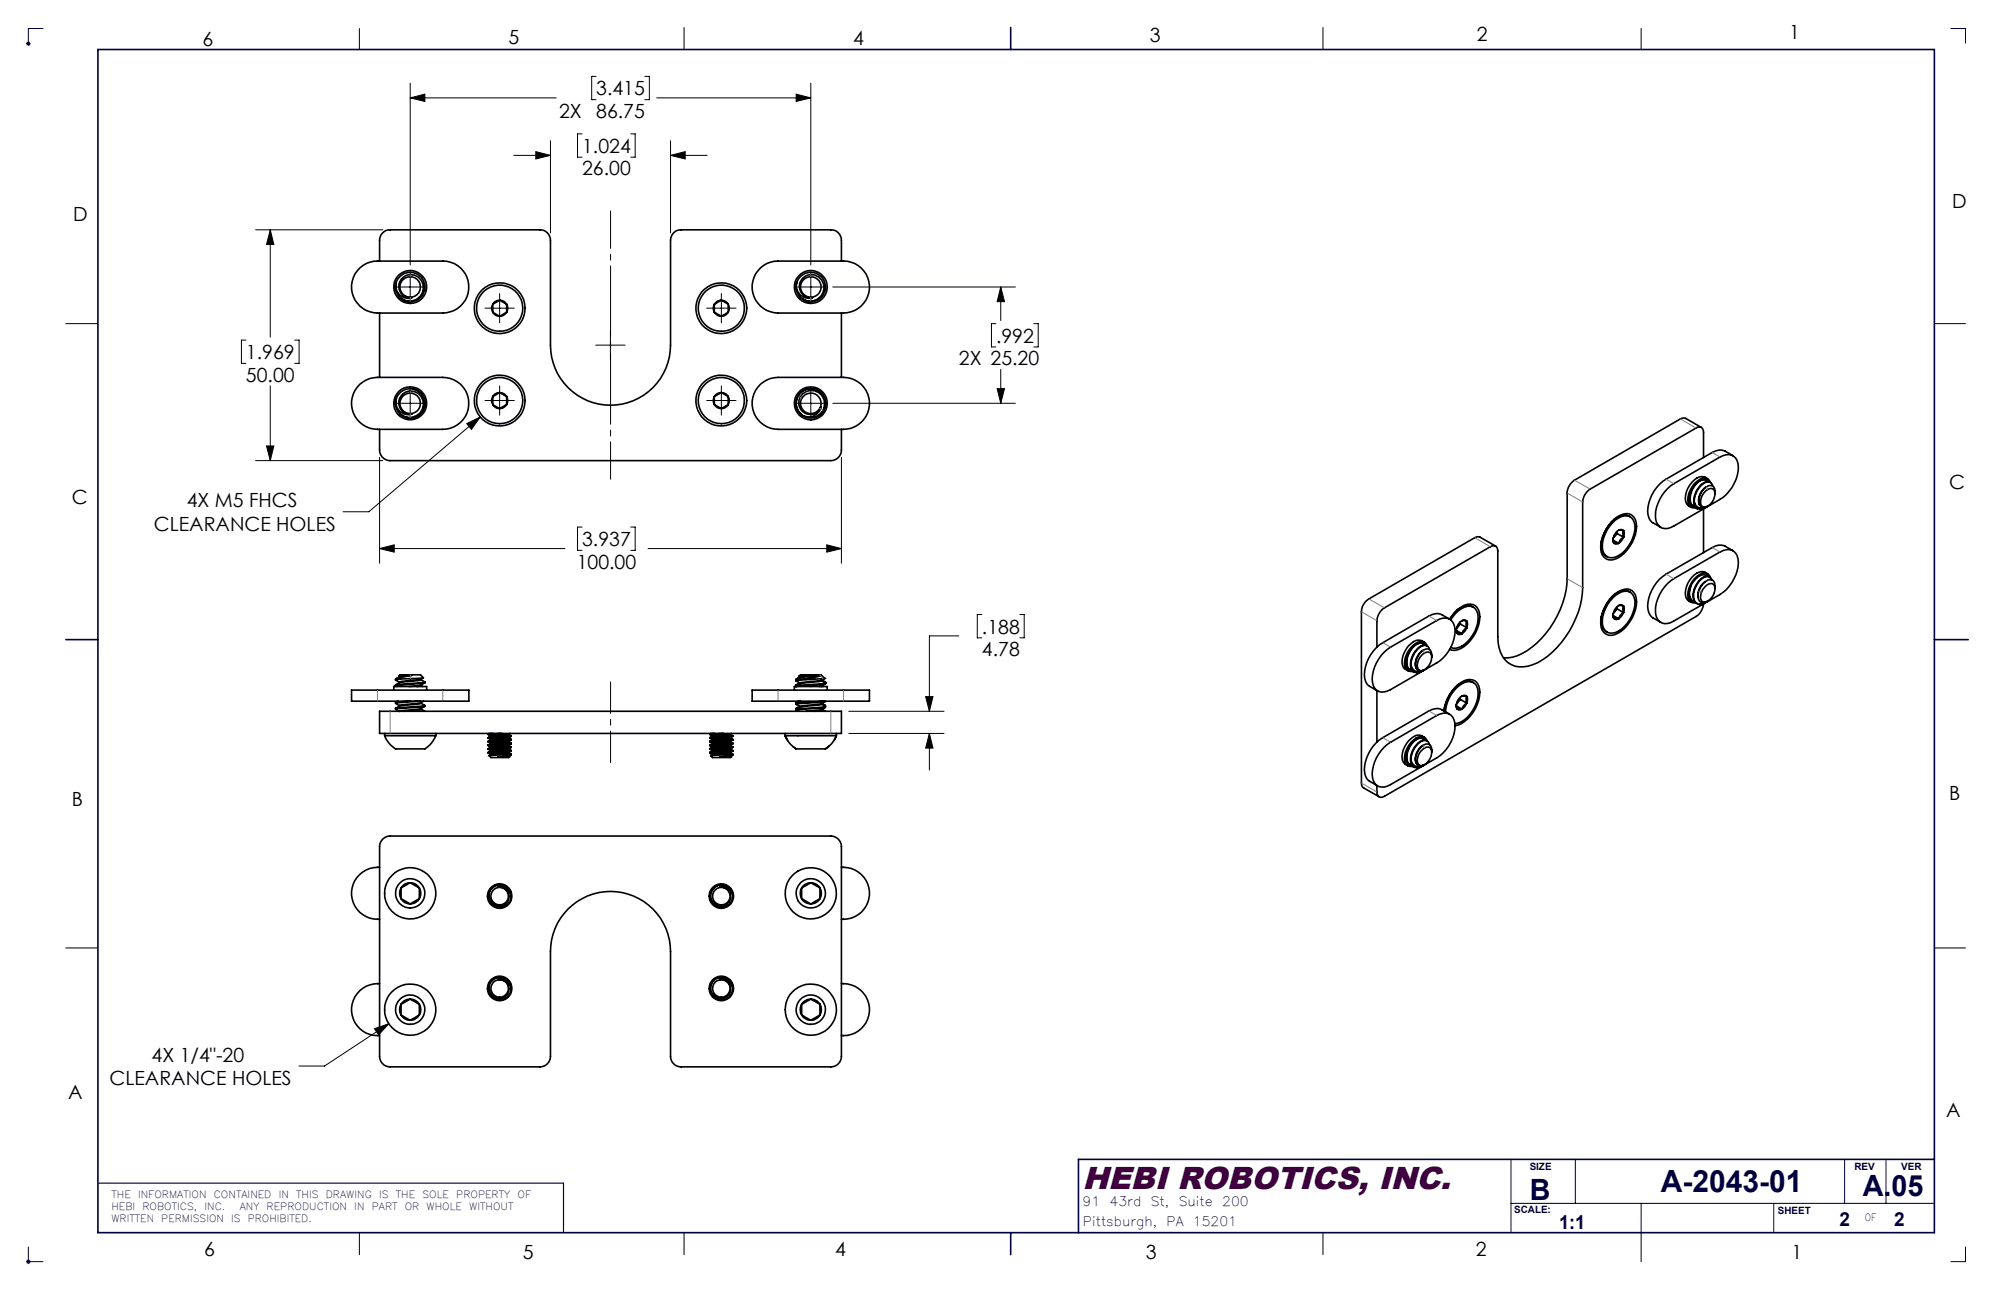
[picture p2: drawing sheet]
<svg xmlns="http://www.w3.org/2000/svg" width="432mm" height="279mm" viewBox="0 0 432 279" stroke-linecap="round" stroke-linejoin="round" font-family="sans-serif">
<g fill="none" stroke="#000040" stroke-width=".22">
<path d="M5.6 9.5h1M5.8 9.1l.7 .7M6.5 9.1l-.7 .7M9.3 6.2h-3.2v3.7M422.5 6.2h3.1v3.1M327.2 251.1v15.9M341.1 251.1v9.5M399.5 251.1v9.5M408.4 251.1v9.5M5.6 273.3h3.7M5.8 272.9l.7 .7M6.1 270.1v3.7"/>
<path d="M6.5 272.9l-.7 .7M327.2 260.6h91.7M355.4 260.6v6.4M384.1 260.6v6.4M425.6 270.1v3.2h-3.1"/>
</g>
<g fill="none" stroke="#000" stroke-width=".22">
<path d="M77.8 6.2v4.5M88.8 18v39.4M129.1 16.5h-1v5.1h1M139.6 16.5h1v5.1h-1M148.1 6v4.7M175.6 18v39.4M286.5 6v4.7M355.4 6.2v4.5M88.8 21.2h31.6M88.8 21.2l3.2-.8v1.6zM111.3 33.7h7.9M116 32.8l3.2 .9-3.2 .7z"/>
<path d="M119.2 30.5v19.9M126 29h-.9v5h.9M136.6 29h.9v5h-.9M142.2 21.2h33.4M145.2 30.5v19.9M145.2 33.7h7.9M145.2 33.7l3.2-.9v1.6zM172.4 20.4l3.2 .8-3.2 .8zM55.4 49.8h27.5M58.5 49.8v23.2M58.5 49.8l.8 3.2h-1.6zM88.8 59v6.3"/>
<path d="M175.6 59v6.3M14.3 70.1h6.9M53.2 73.7h-.9v5h.9M63.8 73.7h1v5h-1M85.7 62.2h6.3M105 66.7h6.4M108.2 63.6v6.3M129 74.8h6.4M132.2 71.6v6.3M153 66.7h6.4M156.2 63.6v6.3M172.4 62.2h6.4"/>
<path d="M180.3 62.2h39.6M215.7 70.1h-1v5h1M216.7 62.2l.8 3.1h-1.6zM216.7 62.2v7.2M223.9 70.1h.9v5h-.9M418.9 70.1h6.7M55.4 99.8h27.5M57.7 96.6h1.6l-.8 3.2zM58.5 83.6v16.2M82.2 99.1v22.9M85.7 87.3h6.3M88.8 84.2v6.3"/>
<path d="M101.1 91.8l2.9-1.5-1.9 2.7zM104 90.3l-24.1 20.5h-5.6M105 86.7h6.4M108.2 83.6v6.3M153 86.7h6.4M156.2 83.6v6.3M172.4 87.3h6.4M175.6 84.2v6.3M180.3 87.3h39.6M182.2 99.1v22.9M215.9 84.2h1.6l-.8 3.1zM216.7 80v7.3"/>
<path d="M82.2 118.8h40.1M82.2 118.8l3.2-.8v1.6zM126 114.2h-.9v5h.9M136.6 114.2h.9v5h-.9M140.3 118.8h41.9M179 118l3.2 .8-3.2 .8zM207.6 137.7h-6.3v16.4M212.6 133.1h-1v5h1M220.8 133.1h1v5h-1M183.8 154.1h20.6M183.8 158.9h20.6M200.4 150.9h1.6l-.7 3.2z"/>
<path d="M201.3 158.9v7.9M201.3 158.9l.7 3.1h-1.6zM14.3 205.3h6.9M418.9 205.3h6.7M81.1 222.8l3.1-1.1-2.2 2.5zM84.2 221.7l-13.9 9.2h-5.6M77.8 267v4.7M148.1 267v4.7M286.5 267v4.7M355.4 267v6.3"/>
</g>
<path d="M132.2 103.8v-58.1" fill="none" stroke="#000" stroke-width=".22" stroke-dasharray="15.2 1.3 1.3 1.3" stroke-dashoffset="7.1"/>
<path d="M132.2 147.7v17.5" fill="none" stroke="#000" stroke-width=".22" stroke-dasharray="15.2 1.3 1.3 1.3" stroke-dashoffset="8.4"/>
<path d="M21.4 256.3h100.6v10.6" fill="none" stroke="#000040" stroke-width=".25"/>
<path d="M21.2 10.7h397.7v256.3h-397.7zM218.9 6v4.7M14.3 138.5h6.9M418.9 138.5h7.3M418.9 251.1h-185.4v15.9M218.9 267v4.7" fill="none" stroke="#000040" stroke-width=".35"/>
<path d="M82.2 118.8l3.2-.8v1.6zM179 118l3.2 .8-3.2 .8zM58.5 49.8l.8 3.2h-1.6zM57.7 96.6h1.6l-.8 3.2zM116 32.8l3.2 .9-3.2 .7zM145.2 33.7l3.2-.9v1.6zM88.8 21.2l3.2-.8v1.6zM172.4 20.4l3.2 .8-3.2 .8zM216.7 62.2l.8 3.1h-1.6zM215.9 84.2h1.6l-.8 3.1zM101.1 91.8l1 1.2 1.9-2.7zM200.4 150.9h1.6l-.7 3.2zM201.3 158.9l.7 3.1h-1.6zM81.1 222.8l.9 1.4 2.2-2.5z" fill="#000"/>
<g fill="none" stroke="#000" stroke-width=".35">
<path d="M77.9 58a5.4 5.4 0 0 1 3.8-1.4h14.2a5.6 5.6 0 0 1 5.6 5.6 5.6 5.6 0 0 1-5.6 5.6h-14.2a5.6 5.6 0 0 1-5.2-3.6 5.6 5.6 0 0 1 1.4-6.2zM82.2 56.6v-4.6a2.29 2.29 0 0 1 2.3-2.2h32.4a2.29 2.29 0 0 1 2.3 2.2v22.8a13 13 0 0 0 13 13 13 13 0 0 0 13-13v-22.8a2.29 2.29 0 0 1 2.3-2.2h32.4a2.29 2.29 0 0 1 2.3 2.2v4.6M164.7 58a5.4 5.4 0 0 1 3.8-1.4h14.2a5.6 5.6 0 0 1 5.6 5.6 5.6 5.6 0 0 1-5.6 5.6h-14.2a5.6 5.6 0 0 1-5.2-3.6 5.6 5.6 0 0 1 1.4-6.2zM82.2 67.8v13.9M85.7 62.2a2.71 2.71 0 0 0 3.5 2.3 2.51 2.51 0 0 1-2.8-2.3 2.51 2.51 0 0 1 2.4-2.7 2.91 2.91 0 0 1 2.8 3.6 2.91 2.91 0 0 1-4.1 1.9l-.9-.6M85.7 62.2a3.2 3.2 0 0 1 4-3.1 3.2 3.2 0 0 1 1.9 4.7 3.2 3.2 0 0 1-5 .6M85.7 62.2a3.4 3.4 0 0 0 .9 2.2M85.8 61.1l-.1 1.1M87.5 65l1.3 .3M106.7 65.9a1.64 1.64 0 0 0 0 1.7M106.7 67.6a1.79 1.79 0 0 0 1.5 .9M106.7 65.9v1.7"/>
<path d="M106.7 67.6l1.5 .9M108.2 65a1.79 1.79 0 0 1 1.5 .9M108.2 65a1.79 1.79 0 0 0-1.5 .9M108.2 65l1.5 .9M108.2 65l-1.5 .9M109.7 65.9a1.87 1.87 0 0 1 0 1.7M109.7 67.6a1.79 1.79 0 0 1-1.5 .9M109.7 65.9v1.7M109.7 67.6l-1.5 .9M154.7 65.9a1.87 1.87 0 0 0 0 1.7M154.7 67.6a1.79 1.79 0 0 0 1.5 .9M154.7 65.9v1.7"/>
<path d="M154.7 67.6l1.5 .9M156.2 65a1.79 1.79 0 0 1 1.5 .9M156.2 65a1.79 1.79 0 0 0-1.5 .9M156.2 65l1.5 .9M156.2 65l-1.5 .9M157.7 65.9a1.64 1.64 0 0 1 0 1.7M157.7 67.6a1.79 1.79 0 0 1-1.5 .9M157.7 65.9v1.7M157.7 67.6l-1.5 .9M172.4 62.2a2.71 2.71 0 0 0 3.5 2.3 2.51 2.51 0 0 1-2.8-2.3 2.51 2.51 0 0 1 2.5-2.7 2.91 2.91 0 0 1 2.7 3.6 2.91 2.91 0 0 1-4.1 1.9l-.9-.6M172.4 62.2a3.2 3.2 0 0 1 4-3.1 3.2 3.2 0 0 1 1.9 4.7 3.2 3.2 0 0 1-5 .6M172.4 62.2a3.4 3.4 0 0 0 .9 2.2"/>
<path d="M172.6 61.1l-.2 1.1M174.2 65l1.4 .3M182.2 67.8v13.9M77.9 83.2a5.8 5.8 0 0 1 3.8-1.5h14.2a5.6 5.6 0 0 1 5.6 5.7 5.6 5.6 0 0 1-5.6 5.6h-14.2a5.6 5.6 0 0 1-5.2-3.6 5.6 5.6 0 0 1 1.4-6.2zM82.2 93v4.5a2.29 2.29 0 0 0 2.3 2.3h95.4a2.29 2.29 0 0 0 2.3-2.3v-4.5M85.7 87.3a2.71 2.71 0 0 0 3.5 2.4 2.5 2.5 0 0 1-2.8-2.3 2.5 2.5 0 0 1 2.4-2.7 2.89 2.89 0 0 1 2.8 3.6 2.89 2.89 0 0 1-4.1 1.9l-.9-.6M85.7 87.3a3.2 3.2 0 0 1 4-3 3.2 3.2 0 0 1 1.9 4.7 3.2 3.2 0 0 1-5 .6M85.7 87.3a3.3 3.3 0 0 0 .9 2.3M85.9 86.2l-.2 1.1M89.3 84.2a3.2 3.2 0 0 1 2.6 4.1 3.2 3.2 0 0 1-4.5 1.9M106.7 85.9a1.64 1.64 0 0 0 0 1.7M106.7 87.6a1.66 1.66 0 0 0 1.5 .9"/>
<path d="M106.7 85.9v1.7M106.7 87.6l1.5 .9M108.2 85a1.79 1.79 0 0 1 1.5 .9M108.2 85a1.79 1.79 0 0 0-1.5 .9M108.2 85l-1.5 .9M108.2 85l1.5 .9M109.7 85.9a1.87 1.87 0 0 1 0 1.7M109.7 87.6a1.66 1.66 0 0 1-1.5 .9M109.7 85.9v1.7M109.7 87.6l-1.5 .9M154.7 85.9a1.87 1.87 0 0 0 0 1.7M154.7 87.6a1.66 1.66 0 0 0 1.5 .9"/>
<path d="M154.7 85.9v1.7M154.7 87.6l1.5 .9M156.2 85a1.79 1.79 0 0 1 1.5 .9M156.2 85a1.79 1.79 0 0 0-1.5 .9M156.2 85l1.5 .9M156.2 85l-1.5 .9M157.7 85.9a1.64 1.64 0 0 1 0 1.7M157.7 87.6a1.66 1.66 0 0 1-1.5 .9M157.7 85.9v1.7M157.7 87.6l-1.5 .9M164.7 83.2a5.8 5.8 0 0 1 3.8-1.5h14.2a5.6 5.6 0 0 1 5.6 5.7 5.6 5.6 0 0 1-5.6 5.6h-14.2a5.6 5.6 0 0 1-5.2-3.6 5.6 5.6 0 0 1 1.4-6.2zM174 90.1a2.72 2.72 0 0 0 3.8-1.9 2.51 2.51 0 0 1-3.4 1.3 2.51 2.51 0 0 1-1.2-3.5 2.9 2.9 0 0 1 4.6-.6 2.9 2.9 0 0 1-.5 4.6l-.9 .4"/>
<path d="M174 90.1a3.2 3.2 0 0 1-.7-5 3.2 3.2 0 0 1 5 .7 3.2 3.2 0 0 1-1.9 4.6M174 90.1a2.88 2.88 0 0 0 2.4 .3M177.4 90a3.2 3.2 0 0 0 .5-4.8 3.2 3.2 0 0 0-4.8 .2 3.2 3.2 0 0 0 .9 4.7M368.4 92.6l-3.3-2h-.9l-23.2 13.4a3.5 3.5 0 0 0-1.6 2.8v18.5a20.1 20.1 0 0 1-9.8 16.2 7.2 7.2 0 0 1-4 1M368.9 99.1v-5.5a.98 .98 0 0 0-.5-1 .98 .98 0 0 0-1.1 .1l-23 13.2a3.7 3.7 0 0 0-1.6 2.8v18.6a20.1 20.1 0 0 1-9.7 16.2 6.2 6.2 0 0 1-6.5 0 7 7 0 0 1-2.2-5.6v-18.6a.97 .97 0 0 0-.4-1 .97 .97 0 0 0-1.2 .1l-22.9 13.3a3.7 3.7 0 0 0-1.6 2.7v5.8M375.3 98.7a3.5 3.5 0 0 0-4.5-.7l-10 5.8a8.4 8.4 0 0 0-3.9 7.6 2.24 2.24 0 0 0 1.1 1.8l1.7 1M323.9 118.3l-3.4-2h-.8l-23.3 13.4a3.4 3.4 0 0 0-1.6 2.8v37.1a1.05 1.05 0 0 0 .5 1l3.4 2M346.8 117.2v1M349 113a4.3 4.3 0 0 1 3.9-1.7 2.92 2.92 0 0 1 1.4 3.6 8.4 8.4 0 0 1-4.7 6.2 2.19 2.19 0 0 1-3-2.2 8.2 8.2 0 0 1 2.4-5.9zM349.3 113.2a3.4 3.4 0 0 1 3.6-1.3 3 3 0 0 1 1 3.5 7 7 0 0 1-4.6 5.4 2.01 2.01 0 0 1-2.3-2.1 7.6 7.6 0 0 1 2.3-5.5zM349.3 116.8l.2 .8M349.3 117l1.2 .7"/>
<path d="M349.5 117.6a.78 .78 0 0 0 1 .1M349.5 117.6l1 .1M350.2 115.1v.5M350.2 115.6l-.9 1M350.2 115.6l1.4 .7M350.3 112l-.8 .5M350.5 114.8a.8 .8 0 0 1 1.1 .1M350.5 114.8a2.38 2.38 0 0 0-1 2.8M350.5 114.8l1.1 .1M351.6 114.9l.1 .5-.1 .9M351.6 116.3l-.3 .6-.8 .8M351.6 114.9a1.49 1.49 0 0 0 0 1.4"/>
<path d="M351.6 116.3l-.8 .7-.3 .7M353 111.9l-.2-.1a2.83 2.83 0 0 0-3.2 .7 7.5 7.5 0 0 0-2.7 6.7 2.03 2.03 0 0 0 1.1 1.4M361.1 105.8l1.3-1 10.1-5.8a2.4 2.4 0 0 1 3.7 .8 8 8 0 0 1-3.7 8.4l-10.1 5.7a2.4 2.4 0 0 1-3.7-.8 7.6 7.6 0 0 1 2.4-7.3zM366.6 105.5a3.4 3.4 0 0 0-.2 4l.4 .2M366.9 108.7a1.71 1.71 0 0 0 2.8 1 2.29 2.29 0 0 1-2.1 .5M366.9 108.7a1.5 1.5 0 0 0 .7 1.5M367.3 110a1.48 1.48 0 0 1-1.8-1.8 5.4 5.4 0 0 1 3-4.6 1.43 1.43 0 0 1 1.9 .9 2.38 2.38 0 0 0-2.9 1.5 3.4 3.4 0 0 0-.2 4l.3 .2M368.5 109.8l.3 .1M368.9 110.2v9.5M369.4 106.3a1.18 1.18 0 0 1 1.8 0 2.87 2.87 0 0 1-2.2 3.6 1.66 1.66 0 0 1-.4-2.6zM369.5 105.5a3.2 3.2 0 0 0-1.4 3.9M369.5 105.5a3.7 3.7 0 0 0-1.4 3.9l.7 .5"/>
<path d="M369.5 105.5l.6-.3a1.02 1.02 0 0 1 1.3 1.2v.5M369.8 103.7a2.08 2.08 0 0 0-2.9 .3 4.8 4.8 0 0 0-1.7 5l.3 .4 .7 .5M369.8 104.3a1.25 1.25 0 0 0-2 0 4.3 4.3 0 0 0-1.4 5.1l.8 .5M369.8 109.6l-1 .3M369.9 104.2a1.79 1.79 0 0 0-2.7 .6 4.3 4.3 0 0 0-1.3 4.2l.5 .5M370.9 105.3a1.12 1.12 0 0 0-.8-.9 1.12 1.12 0 0 0-1.2 .3l-.8 .8a5.1 5.1 0 0 0-1.2 3.2M375.3 119.3a3.8 3.8 0 0 0-3.8-1l-10.7 6.1a8.5 8.5 0 0 0-3.9 7.6 2.41 2.41 0 0 0 1.1 1.8l1.7 1M308.4 139.1a2.03 2.03 0 0 0-2.8 .3 4.8 4.8 0 0 0-1.8 5.1l1.1 .8M308.5 139.7a1.79 1.79 0 0 0-2.6 .5 4.6 4.6 0 0 0-1.3 4.2l.5 .6M308.5 139.7a1.28 1.28 0 0 0-2 0 4.2 4.2 0 0 0-1.5 5.1l.9 .5M309 139.9a1.95 1.95 0 0 0-2.5 1.1 3.7 3.7 0 0 0-.6 4.3l.3 .3M309.1 139.9a1.47 1.47 0 0 0-2.4-.6 5.1 5.1 0 0 0-2.3 5.5 1.36 1.36 0 0 0 1.5 .6"/>
<path d="M313.9 134.1a6.7 6.7 0 0 1 3.9-3.2 2.09 2.09 0 0 1 2.6 2 8 8 0 0 1-4.7 7.8l-.7 .2-1.1-.2M314.1 134.3a5.3 5.3 0 0 1 4.3-3 2.37 2.37 0 0 1 1.7 2.9 7.6 7.6 0 0 1-4.2 6 2.03 2.03 0 0 1-1.8 0M315.3 136.4l.2 .8M315.4 136.6l1.2 .7M315.5 137.2a.7 .7 0 0 0 1.1 .1M315.5 137.2l1.1 .1M316.2 134.7v.4M316.2 135.1l-.8 1.1M316.2 135.1l1.4 .9M316.4 131.7l-.9 .4M316.6 134.4a.72 .72 0 0 1 1 .1M316.6 134.4a2.31 2.31 0 0 0-1.1 2.8"/>
<path d="M316.6 134.4l1 .1M317.6 134.5l.2 .5-.2 1M317.6 136l-.4 .7-.6 .6M317.6 134.5a1.47 1.47 0 0 0 0 1.5M317.6 136l-.7 .6-.3 .7M319.1 131.5l-.3-.1a2.84 2.84 0 0 0-3.1 .7l-.6 .5-1.2 1.5a3.5 3.5 0 0 0-4.5-.7l-10 5.8a8.4 8.4 0 0 0-3.9 7.7 2.24 2.24 0 0 0 1.1 1.8l1.7 .9M346.8 133.6v.9M349 129.3a4.3 4.3 0 0 1 3.9-1.6 2.92 2.92 0 0 1 1.4 3.5 8.4 8.4 0 0 1-4.7 6.3 2.23 2.23 0 0 1-3-2.3 8.2 8.2 0 0 1 2.4-5.9zM349.3 129.5a3.4 3.4 0 0 1 3.6-1.3 2.98 2.98 0 0 1 1 3.5 7 7 0 0 1-4.6 5.4 2.01 2.01 0 0 1-2.3-2.1 7.6 7.6 0 0 1 2.3-5.5zM349.3 133.1l.2 .8M349.3 133.3l1.2 .7M349.5 133.9a.78 .78 0 0 0 1 .1"/>
<path d="M349.5 133.9l1 .1M350.2 131.4v.5M350.2 131.9l-.9 1.1M350.2 131.9l1.4 .8M350.3 128.4l-.8 .5M350.5 131.2a.8 .8 0 0 1 1.1 .1M350.5 131.2a2.38 2.38 0 0 0-1 2.7M350.5 131.2l1.1 .1M351.6 131.3l.1 .4-.1 1M351.6 132.7l-.3 .6-.8 .7M351.6 131.3a1.49 1.49 0 0 0 0 1.4M351.6 132.7l-.8 .6-.3 .7"/>
<path d="M353 128.3l-.2-.2a2.83 2.83 0 0 0-3.2 .7 7.5 7.5 0 0 0-2.7 6.7 2.03 2.03 0 0 0 1.1 1.4M361.1 126.4l1.3-1.1 10.1-5.7a2.38 2.38 0 0 1 3.7 .8 7.7 7.7 0 0 1-2.4 7.3l-1.3 1.1-10.1 5.7a2.4 2.4 0 0 1-2.8 .3 2.4 2.4 0 0 1-1.1-2.6 8.7 8.7 0 0 1 2.6-5.8zM365.8 128.9l.2 .8 .5 .4M366.2 126.8v.1a2.65 2.65 0 0 0 .5 3.3l.4 .2M366.4 130.1l.5 .1M366.5 130.2h.1M368.9 130.8a3.7 3.7 0 0 1-1.6 2.7l-67.5 39a.99 .99 0 0 1-1.1 .1 .99 .99 0 0 1-.5-1v-1.5M369.1 127.2a1.46 1.46 0 0 1 2-.6 2.72 2.72 0 0 1-2.3 3.8 1.22 1.22 0 0 1-.5-1.5l.1-.6zM369.3 126a3.6 3.6 0 0 0-1.6 3.3M369.3 130.5l-.7 .3-.6 .1M369.5 124.6l.2 .2M369.6 130.3l-.8 .4-.8 .2"/>
<path d="M369.8 124.3a2.02 2.02 0 0 0-2.9 .2 4.9 4.9 0 0 0-1.7 5.1l.3 .4 .7 .5M369.8 124.7a1.89 1.89 0 0 0-2.6 .7 4.2 4.2 0 0 0-1.3 4.2l.3 .4M369.8 130.2l-.1 .1M370.2 125l-.1-.1a2.35 2.35 0 0 0-2.6 1.5 3.5 3.5 0 0 0-.3 4.2l.3 .1M370.5 125.5a1.46 1.46 0 0 0-.9-1.3 1.46 1.46 0 0 0-1.6 .3 5.3 5.3 0 0 0-2.5 4.9 1.33 1.33 0 0 0 1.7 1.2M370.7 125.6a1.2 1.2 0 0 0-2.1-.3 4.3 4.3 0 0 0-1.5 5l.5 .5 .4 .1M371.4 127.5a1.57 1.57 0 0 0-.9-2 3.5 3.5 0 0 0-2.7 2.9 1.41 1.41 0 0 0 .1 1.5 1.41 1.41 0 0 0 1.4 .6l.4-.2M76.1 149.5h25.4v2.4h-25.4zM82.2 154.1h100v4.8h-100zM83.3 159.3a5.3 5.3 0 0 0 2.5 2.9h4.5a2.63 2.63 0 0 0 2.8-.9l1.3-2M83.3 159.3h11.1M83.3 158.9v.4"/>
<path d="M85.3 149.5v-.8h7.1v.8M85.7 148.3l.4-.2a11.6 11.6 0 0 1 4.4-.7l.7-.2 .8 .5zM85.7 148.4v.2l.2 .1M85.7 152.4l.8 .4v.2M85.7 153.6l.7 .5M85.8 147l.8-.5 2.6-.2zM86.2 151.9l-.5 .3M86.4 146.4l.1 .2M86.4 146.4h.1M86.4 146.4l.2-.2h4.5l.6 .6M86.6 147.1l-.9 .1 .8 .5v.2M86.6 147.1h-.9v.1"/>
<path d="M87.5 146.3l-1.1 .1M87.5 146.3l-1 .2M87.5 146.3h1.7M88.8 151.9l-2.8 .2-.3 .1v.1l5.4-.4M91.1 147.1l-4.6 .6M91.1 152.2l-4.6 .6M91.1 153.5l-4.6 .6M91.2 152.3l-1.2 .2a11.3 11.3 0 0 0-3.9 .7l-.4 .2M91.2 148.4l-2.7 .3M91.2 148.5l-1 .2M91.2 153.6l-3.9 .5M91.2 153.6l.8 .5"/>
<path d="M91.2 152.3l.8 .5-6 .6h-.3v.2l6-.5 .3-.1v-.2M91.2 152.2v.1M91.2 148.4v.1M91.2 148.5l.3 .2M91.7 146.8l-5.1 .3M91.7 146.8l-.5 .3v.1M91.8 151.9l-.6 .3M92 153l-.8 .6M92 147.9l-.8 .5M92 147.9l-6.3 .6M92 147.7v.2M94.4 158.9v.4"/>
<path d="M105.7 159v.1M105.7 159.8v.1M105.7 159.9l.5 .3M105.7 159.1l.5 .3M105.9 158.9l-.2 .1M106.2 159.4l-.5 .4M106.8 158.9l-1.1 .1M108.7 158.9l-2.9 .2M110.1 159.8l-3.9 .4M110.1 159l-3.9 .4M110.2 159.9l.5 .4M110.2 159.1l.5 .2"/>
<path d="M110.2 159.9l-3.9 .4M110.2 159.1l-3.9 .4M110.2 159v.1M110.4 158.9l-.2 .1M110.7 159.3l-5 .5M110.7 159.5l-.5 .4M110.7 159.4l-.2 .1-4.7 .4M153.7 159.8l.5 .4M153.7 159l.5 .4M153.9 158.9l-.2 .1M154.2 159.4l-.5 .4M154.8 158.9l-1.1 .1"/>
<path d="M156.7 158.9l-3 .2M158.2 159.8l-4 .4M158.2 159l-4 .4M158.2 159.9l.5 .3-5 .3M158.2 159.1l.5 .3-5 .4M158.2 159.9l-3.9 .4M158.2 159.1l-3.9 .4M158.2 159v.1M158.4 158.9l-.2 .1M158.7 159.5l-.5 .4M158.7 159.4l-.2 .1-4.8 .4M162.9 149.5h25.4v2.4h-25.4z"/>
<path d="M170 159.3l.5 1M170 159.3l.1 .2a5.8 5.8 0 0 0 2.3 2.7M170 159.3h11.1M170 158.9v.4M172 149.5v-.8h7.1v.8M172.4 147.5l.8 .5M172.4 147.3h.1M172.4 148.6h.1M172.4 152.6l.8 .4M172.6 153.5l-.2 .1M172.6 152.3h-.2M172.6 148.4l-.2 .1"/>
<path d="M172.6 147.2h-.2M172.7 147.1h-.3v.4M172.9 151.9l-.5 .3M173 153.3l-.6 .1v.4M173 152l-.6 .2v.3M173 146.5h.1M173 146.5l.2 .2M173.1 146.6l-.6 .4 .7-.2M173.1 147.9l-.7 .4 .6-.1M173.1 153l-.7 .4M173.2 151.9l-.8 .5M173.2 146.7v.1"/>
<path d="M173.2 148v.1M173.2 153v.2M173.2 146.8l-.8 .5M173.2 153.1l-.8 .5 6.4-.6-.1 .2-.9 .2-5.4 .4 .4 .3M174 147.1h2.4M174 147.1l-1.6 .2M176.4 147.1l-3 .2-1 .2M176.5 146.3l-3.5 .2 .4-.3h4.4l.8 .7M176.5 146.3l-3.3 .4M176.5 146.3h1.3M177.8 146.3l-1 .3-2.8 .5M177.8 146.3l-4.6 .5"/>
<path d="M177.9 152.5l-4.7 .6M177.9 153.8l-1.6 .3M177.9 153.7l.5 .4M177.9 152.4v.1l.9 .5M177.9 147.5l.9 .4M177.9 147.5l-1.8 .2a5.8 5.8 0 0 0-3.7 .9M177.9 148.6v.1M177.9 147.3v.2M178 153.6l.8 .5M178 152.4l.8 .4-.3 .1M178 147.3l.8 .4-.3 .1M178 148.6l.3 .1"/>
<path d="M178.3 151.9l-5.9 .5M178.5 146.9l-2.1 .2M178.6 147l-.3 .1a16.3 16.3 0 0 1-4.9 .7l-.2 .2M178.6 146.9h.1M178.7 153.2a6 6 0 0 1-3.7 .8l-.4 .1M178.7 151.9l-.4 .3a7.5 7.5 0 0 1-3.4 .6l-1.7 .2M178.8 148.1l-1.4 .6M178.8 148l-6.4 .6M178.8 147.9h.1M178.8 151.9l-1 .2-4.4 .3-1 .2M178.8 148.1l-6.4 .6v-.3M178.8 147.7v.4"/>
<path d="M178.8 152.8v.2M181.1 159.3l-.4 .9M181.1 159.3a5.9 5.9 0 0 1-2.3 2.9M181.1 158.9v.4M298.2 149.6v11.1M299.8 141.3l1.3-1.1 10-5.8a2.42 2.42 0 0 1 2.8-.3 2.42 2.42 0 0 1 1.2 2.6 8.6 8.6 0 0 1-4 6.9l-10 5.8a2.38 2.38 0 0 1-3.7-.9 7.6 7.6 0 0 1 2.4-7.2zM305.3 140.9a3.4 3.4 0 0 0-.2 4l.3 .2M305.5 144.1a1.71 1.71 0 0 0 2.8 1 2.29 2.29 0 0 1-2.1 .5M305.5 144.1a1.6 1.6 0 0 0 .7 1.5M307.2 145.2l.2 .1M308 141.7a1.18 1.18 0 0 1 1.9 0 2.93 2.93 0 0 1-2.3 3.6 1.32 1.32 0 0 1-.5-2l.2-.6zM308.1 140.9a3.2 3.2 0 0 0-1.4 3.9"/>
<path d="M308.4 159.7a2.03 2.03 0 0 0-2.8 .2 4.8 4.8 0 0 0-1.8 5.1l1.1 .9M308.5 145.1l-.7 .2h-.4M309.6 140.7a1.13 1.13 0 0 0-.8-.9 1.13 1.13 0 0 0-1.2 .3l-.2 .1a5.1 5.1 0 0 0-1.9 3.9M310.1 142.3a1.62 1.62 0 0 0-.8-1.8 3.1 3.1 0 0 0-2.6 2.6 1.59 1.59 0 0 0 .7 2.2M312.7 154a8 8 0 0 1 5.1-6.8 2.09 2.09 0 0 1 2.6 2 8 8 0 0 1-4.7 7.9l-.6 .1M313 154.2a7.6 7.6 0 0 1 4.2-6.4 2 2 0 0 1 2.9 2 7.5 7.5 0 0 1-4.2 6.8l-.8 .1M313.9 154.7a3.8 3.8 0 0 0-3.8-1l-10.7 6.1a8.5 8.5 0 0 0-3.9 7.6 2.24 2.24 0 0 0 1.1 1.8l1.7 1M315.3 152.7l.2 .8M315.4 152.9l1.2 .7M315.5 153.5a.7 .7 0 0 0 1.1 .1M315.5 153.5l1.1 .1M316.2 151v.5"/>
<path d="M316.2 151.5l-.8 1.1M316.2 151.5l1.4 .8M316.4 148l-.9 .4M316.6 150.8a.75 .75 0 0 1 1 0M316.6 150.8a2.31 2.31 0 0 0-1.1 2.7M316.6 150.8h1M317.6 150.8l.2 .5-.2 1M317.6 152.3l-.4 .8-.6 .5M317.6 150.8a1.55 1.55 0 0 0 0 1.5M317.6 152.3l-.7 .6-.3 .7M319.1 147.8l-.3-.1a2.84 2.84 0 0 0-3.1 .7 8.2 8.2 0 0 0-2.9 5.7v-1M105.7 163v.1"/>
<path d="M105.7 162.3l.5 .3M105.7 161.5l.5 .3M105.7 160.7l.5 .3M105.7 163.1l.5 .3M105.9 163.7l.4 .4h3.8l.1-.2M106.2 162.6l-.5 .3M106.2 161.8l-.5 .5M106.2 161l-.5 .5M106.2 160.2l-.5 .5M106.2 163.4l-.3 .3M106.2 163.4v.1M107.9 164h1.5"/>
<path d="M110 163.5l-4.1 .2M110 163.5h.7M110.1 163.8l-2.2 .2M110.1 163l-3.9 .4M110.1 162.2l-3.9 .4M110.1 161.4l-3.9 .4M110.1 160.6l-3.9 .4M110.2 163.1l.5 .4M110.2 162.3l.5 .4M110.2 161.5l.5 .4M110.2 160.7l.5 .4M110.2 163.9l-.8 .1"/>
<path d="M110.2 163.1l-3.9 .3M110.2 162.3l-3.9 .4M110.2 161.5l-3.9 .4M110.2 160.7l-3.9 .3M110.2 163.9h.1M110.2 163.8v.1M110.7 163.4l-.7 .1M110.7 162.6l-5 .3M110.7 161.7l-5 .5M110.7 161l-5 .4M110.7 160.2l-5 .3M110.7 162.7l-.5 .4"/>
<path d="M110.7 161.9l-.5 .4M110.7 161.1l-.5 .4M110.7 160.3l-.5 .4M110.7 163.5l-.5 .3M110.7 163.5l-2.8 .5M110.7 162.7l-4.9 .4M110.7 161.9l-4.9 .4M110.7 161.1l-4.9 .4M110.7 160.3l-4.9 .4M153.7 163.1l.5 .3M153.7 163v.1M153.9 163.7l.4 .4h3.8l.2-.2"/>
<path d="M154.2 162.6l-.5 .3M154.2 161.8l-.5 .4 .5 .4M154.2 161l-.5 .4 .5 .4M154.2 160.2l-.5 .3 .5 .5M154.2 163.4l-.3 .3 4.1-.2M154.2 163.4v.1M155.9 164h1.5M158 163.5h.7M158.2 163.8l-2.3 .2M158.2 163l-4 .4M158.2 162.2l-4 .4M158.2 161.4l-4 .4"/>
<path d="M158.2 160.6l-4 .4M158.2 163.1l.5 .3-.7 .1M158.2 162.3l.5 .3-5 .3M158.2 161.5l.5 .3-5 .4M158.2 160.7l.5 .3-5 .4M158.2 163.9l-.8 .1M158.2 163.1l-3.9 .3M158.2 162.3l-3.9 .4M158.2 161.5l-3.9 .4M158.2 160.7l-3.9 .3M158.2 163.9h.1M158.2 163.8v.1"/>
<path d="M158.3 163.9h.1M158.3 163.9l-.9 .1M158.7 162.7l-.5 .4M158.7 161.9l-.5 .4M158.7 161.1l-.5 .4M158.7 160.3l-.5 .4M158.7 163.5l-.5 .3M158.7 163.5l-2.8 .5M158.7 162.6l-.7 .2-4.3 .3M158.7 161.8l-.2 .1-4.8 .4M158.7 161l-.7 .2-4.3 .3M158.7 160.2l-.7 .2-4.3 .3"/>
<path d="M158.7 163.4v.1M171.7 161.7l.7 .5M172.4 162.2h6.4M179.5 161.6l-.7 .6M299.8 161.8l1.3-1 10-5.8a2.38 2.38 0 0 1 3.8 .9 7.6 7.6 0 0 1-2.4 7.2l-1.4 1-10 5.8a2.42 2.42 0 0 1-2.8 .3 2.42 2.42 0 0 1-1.2-2.6 8.7 8.7 0 0 1 2.7-5.8zM305.3 161.5a3.4 3.4 0 0 0-.2 4l.3 .2M305.5 164.7a1.71 1.71 0 0 0 2.8 1 2.41 2.41 0 0 1-2.1 .5M305.5 164.7a1.61 1.61 0 0 0 .7 1.5M307.2 165.8l.2 .1M308 162.3a1.07 1.07 0 0 1 1.4-.5 1.07 1.07 0 0 1 .6 1.4 2.98 2.98 0 0 1-2.4 2.6 1.3 1.3 0 0 1-.5-1.9l.2-.6zM308.1 161.5a3.2 3.2 0 0 0-1.4 3.9M308.5 165.6l-.7 .3h-.4"/>
<path d="M308.5 160.3a1.28 1.28 0 0 0-2 0 4.3 4.3 0 0 0-1.5 5.1l.9 .5M308.5 160.3a1.64 1.64 0 0 0-2.4 .2 4.1 4.1 0 0 0-1.4 4.7l.4 .3M309 160.5a2.19 2.19 0 0 0-2.6 1.2 3.7 3.7 0 0 0-.5 4.2l.3 .3M309.1 160.5a1.51 1.51 0 0 0-2.4-.7 5.4 5.4 0 0 0-2.5 5.1 1.36 1.36 0 0 0 1.7 1.1M309.6 161.3a1.19 1.19 0 0 0-1-1 1.19 1.19 0 0 0-1.2 .5l-.7 .7a5.1 5.1 0 0 0-1.2 3.2M310.1 162.9a1.55 1.55 0 0 0-.8-1.8 2.44 2.44 0 0 0-2.1 1.4 2.47 2.47 0 0 0-.1 3.2l.3 .2M82.2 187.9a5.6 5.6 0 0 0-6.1 5.6 5.6 5.6 0 0 0 6.1 5.6M82.9 181.8a2.31 2.31 0 0 1 1.6-.7h95.4a2.29 2.29 0 0 1 2.3 2.3v45.4a2.29 2.29 0 0 1-2.3 2.3h-32.4a2.29 2.29 0 0 1-2.3-2.3v-22.7a13 13 0 0 0-13-13 13 13 0 0 0-13 13v22.7a2.29 2.29 0 0 1-2.3 2.3h-32.4a2.29 2.29 0 0 1-2.3-2.3v-45.4a2.31 2.31 0 0 1 .7-1.6zM86.9 192.3a2.23 2.23 0 0 0 0 2.3M86.9 192.3v2.3M86.9 194.6a2.23 2.23 0 0 0 1.9 1.2M86.9 194.6l1.9 1.2"/>
<path d="M88.8 191.2a2.11 2.11 0 0 0-1.9 1.1M88.8 191.2l-1.9 1.1M88.8 191.2a2.21 2.21 0 0 1 2 1.1M88.8 191.2l2 1.1M90.8 192.3a2.23 2.23 0 0 1 0 2.3M90.8 192.3v2.3M90.8 194.6a2.34 2.34 0 0 1-2 1.2M90.8 194.6l-2 1.2M107.9 192.1a2.26 2.26 0 0 1 2.8 2M107.9 192.1a2.12 2.12 0 0 1 2.2 2.9 2.12 2.12 0 0 1-3.6 .5 2.36 2.36 0 0 1 .2-3.2 2.36 2.36 0 0 1 3.3 0M107.9 192.1a2.05 2.05 0 0 1 1.7 .6M110 192.3a2.19 2.19 0 0 1 .7 1.8"/>
<path d="M110 192.3a2.49 2.49 0 0 0-4 .6 2.49 2.49 0 0 0 1.6 3.6 2.49 2.49 0 0 0 3.1-2.4M155.9 192.1a2.26 2.26 0 0 1 2.8 2M155.9 192.1a2.12 2.12 0 0 1 2.2 2.9 2.12 2.12 0 0 1-3.6 .5 2.37 2.37 0 0 1 .2-3.2 2.37 2.37 0 0 1 3.3 0M155.9 192.1a2.03 2.03 0 0 1 1.7 .6M158 192.3a2.53 2.53 0 0 1 .7 1.8M158 192.3a2.51 2.51 0 0 0-4 .6 2.51 2.51 0 0 0 1.6 3.6 2.51 2.51 0 0 0 3.1-2.4M173.6 194.6a2.34 2.34 0 0 0 2 1.2M173.6 194.6l2 1.2M173.6 192.3a2.23 2.23 0 0 0 0 2.3M173.6 192.3v2.3M175.6 191.2l-2 1.1M175.6 191.2a2.21 2.21 0 0 0-2 1.1"/>
<path d="M175.6 191.2a2.21 2.21 0 0 1 2 1.1M175.6 191.2l2 1.1M177.6 194.6a2.34 2.34 0 0 1-2 1.2M177.6 194.6l-2 1.2M177.6 192.3a2.23 2.23 0 0 1 0 2.3M177.6 192.3v2.3M182.2 187.9a5.6 5.6 0 0 1 6.1 5.6 5.6 5.6 0 0 1-6.1 5.6M82.2 213a5.6 5.6 0 0 0-6.1 5.7 5.6 5.6 0 0 0 6.1 5.6M86.9 217.5a2.23 2.23 0 0 0 0 2.3M86.9 217.5v2.3M86.9 219.8a2.23 2.23 0 0 0 1.9 1.2M86.9 219.8l1.9 1.2"/>
<path d="M88.8 216.4a2.29 2.29 0 0 0-1.9 1.1M88.8 216.4l-1.9 1.1M88.8 216.4a2.42 2.42 0 0 1 2 1.1M88.8 216.4l2 1.1M90.8 217.5a2.23 2.23 0 0 1 0 2.3M90.8 217.5v2.3M90.8 219.8a2.34 2.34 0 0 1-2 1.2M90.8 219.8l-2 1.2M107.9 212.1a2.26 2.26 0 0 1 2.8 2M107.9 212.1a2.12 2.12 0 0 1 2.2 2.9 2.12 2.12 0 0 1-3.6 .5 2.37 2.37 0 0 1 .2-3.2 2.37 2.37 0 0 1 3.3 0M107.9 212.1a2.05 2.05 0 0 1 1.7 .6M110 212.3a2.33 2.33 0 0 1 .7 1.8"/>
<path d="M110 212.3a2.5 2.5 0 0 0-4 .5 2.5 2.5 0 0 0 1.5 3.7 2.5 2.5 0 0 0 3.2-2.4M155.9 212.1a2.26 2.26 0 0 1 2.8 2M155.9 212.1a2.12 2.12 0 0 1 2.2 2.9 2.12 2.12 0 0 1-3.6 .5 2.39 2.39 0 0 1 .2-3.2 2.39 2.39 0 0 1 3.3 0M155.9 212.1a2.03 2.03 0 0 1 1.7 .6M158 212.3a2.71 2.71 0 0 1 .7 1.8M158 212.3a2.51 2.51 0 0 0-4 .5 2.51 2.51 0 0 0 1.5 3.7 2.51 2.51 0 0 0 3.2-2.4M173.6 217.5v2.3M173.6 217.5a2.23 2.23 0 0 0 0 2.3M173.6 219.8a2.34 2.34 0 0 0 2 1.2M173.6 219.8l2 1.2M175.6 216.4a2.42 2.42 0 0 0-2 1.1M175.6 216.4l-2 1.1"/>
<path d="M175.6 216.4a2.42 2.42 0 0 1 2 1.1M175.6 216.4l2 1.1M177.6 217.5a2.23 2.23 0 0 1 0 2.3M177.6 217.5v2.3M177.6 219.8a2.34 2.34 0 0 1-2 1.2M177.6 219.8l-2 1.2M182.2 213a5.6 5.6 0 0 1 6.1 5.7 5.6 5.6 0 0 1-6.1 5.6"/>
<circle cx="88.8" cy="62.1" r="3.6"/>
<circle cx="88.8" cy="62.2" r="2.23"/>
<circle cx="108.2" cy="66.8" r="5"/>
<circle cx="108.2" cy="66.8" r="5.5"/>
<circle cx="156.2" cy="66.8" r="5"/>
<circle cx="156.2" cy="66.8" r="5.5"/>
<circle cx="175.6" cy="62.1" r="3.6"/>
<circle cx="175.6" cy="62.2" r="2.23"/>
<circle cx="88.8" cy="87.4" r="2.22"/>
<circle cx="88.8" cy="87.4" r="3.6"/>
<circle cx="108.2" cy="86.7" r="5"/>
<circle cx="108.2" cy="86.8" r="5.5"/>
<circle cx="156.2" cy="86.7" r="5"/>
<circle cx="156.2" cy="86.8" r="5.5"/>
<circle cx="175.6" cy="87.4" r="3.6"/>
<circle cx="175.6" cy="87.4" r="2.22"/>
<circle cx="88.8" cy="193.5" r="3.2"/>
<circle cx="88.8" cy="193.5" r="5.5"/>
<circle cx="108.2" cy="194.1" r="2.65"/>
<circle cx="108.2" cy="194.1" r="1.89"/>
<circle cx="156.2" cy="194.1" r="1.89"/>
<circle cx="156.2" cy="194.1" r="2.64"/>
<circle cx="175.6" cy="193.5" r="5.6"/>
<circle cx="175.6" cy="193.5" r="3.2"/>
<circle cx="88.8" cy="218.7" r="3.2"/>
<circle cx="88.8" cy="218.7" r="5.5"/>
<circle cx="108.2" cy="214.1" r="2.65"/>
<circle cx="108.2" cy="214.1" r="1.89"/>
<circle cx="156.2" cy="214.1" r="1.89"/>
<circle cx="156.2" cy="214.1" r="2.64"/>
<circle cx="175.6" cy="218.7" r="3.2"/>
<circle cx="175.6" cy="218.7" r="5.6"/>
</g>
<g fill="none" stroke="#808080" stroke-width=".22">
<path d="M88.8 59.5v.4M175.6 59.5v.4M88.8 64.4v.1M88.8 64.6v.6M175.6 64.4v.1M175.6 64.6v.6M88.8 84.7v.4M88.8 89.6v.1M88.8 89.8v.7M173.2 86l.4 .3M177.5 88.5h.1M177.7 88.6l.5 .3"/>
<path d="M363.9 90.7l3.4 2M370.8 98l1.7 1M319.4 116.5l3.3 1.9M339.4 106.8l3.3 1.9M341 104l3.3 1.9M360.8 103.8l1.6 1M369.5 105.5l.3 .5M370.8 118.6l1.7 1M294.8 132.5l3.4 1.9M296.4 129.7l3.4 2M299.4 139.2l1.7 1M309.4 133.4l1.7 1"/>
<path d="M339.4 125.3l3.3 2M360.8 124.4l1.6 .9M367.9 128.1l.5 .2M81.7 149.5v2.4M84.5 154.1v4.8M88.8 146.2v.1M88.8 146.3v.7M95.9 149.5v2.4M168.5 149.5v2.4M177.5 146.2l.1 .1M177.7 146.3l.5 .7M179.9 154.1v4.8"/>
<path d="M182.7 149.5v2.4M299.4 159.8l1.7 1M308.2 140.9l.3 .5M309.4 154l1.7 1M294.8 169.6l3.4 2M308.2 161.5l.3 .5"/>
</g>
<text font-size="6.9" fill="#400040" x="234.4" y="257.6">HEBI ROBOTICS, INC.</text>
<text font-size="6.6" fill="#000040" x="359.6" y="258.2">A-2043-01</text>
<g font-size="6.3" fill="#000040">
<text x="331.3" y="259.9">B</text>
<text x="403.4" y="259">A.05</text>
</g>
<g font-size="4.2">
<text x="43.8" y="10">6</text>
<text x="110.1" y="9.6">5</text>
<text x="184.7" y="9.8">4</text>
<text x="249" y="9.2">3</text>
<text x="319.8" y="8.8">2</text>
<text x="387.4" y="8.4">1</text>
<text x="129.1" y="20.7">3.415</text>
<text x="121.1" y="25.5">2X</text>
<text x="129.1" y="25.5">86.75</text>
<text x="126.1" y="33.1">1.024</text>
<text x="126.1" y="38">26.00</text>
<text x="15.8" y="47.9">D</text>
<text x="422.7" y="45.1">D</text>
<text x="53.3" y="77.8">1.969</text>
<text x="215.7" y="74.2">.992</text>
<text x="53.3" y="82.6">50.00</text>
<text x="207.7" y="79.1">2X 25.20</text>
<text x="422.1" y="105.9">C</text>
<text x="15.5" y="109.3">C</text>
<text x="40.4" y="109.9">4X M5 FHCS</text>
<text x="33.3" y="115">CLEARANCE HOLES</text>
<text x="126.1" y="118.3">3.937</text>
<text x="124.9" y="123.2">100.00</text>
<text x="212.6" y="137.2">.188</text>
<text x="212.6" y="142.1">4.78</text>
<text x="422.1" y="173.3">B</text>
<text x="15.5" y="174.7">B</text>
<text x="32.8" y="230">4X 1/4&quot;-20</text>
<text x="14.8" y="238">A</text>
<text x="23.7" y="235">CLEARANCE HOLES</text>
<text x="421.5" y="242">A</text>
<text x="44.2" y="272">6</text>
<text x="113.2" y="272.7">5</text>
<text x="180.9" y="272.1">4</text>
<text x="248.1" y="272.8">3</text>
<text x="319.6" y="272">2</text>
<text x="387.9" y="272.8">1</text>
</g>
<g font-size="4.2" fill="#000040">
<text x="337.6" y="266.1">1:1</text>
<text x="398.3" y="265.4">2</text>
<text x="410.2" y="265.5">2</text>
</g>
<g font-size="2.8" fill="#000040">
<text x="234.4" y="261.3">91</text>
<text x="240.3" y="261.3">43rd</text>
<text x="249.2" y="261.3">St,</text>
<text x="255.3" y="261.3">Suite</text>
<text x="264.7" y="261.3">200</text>
<text x="234.5" y="265.5">Pittsburgh,</text>
<text x="252.6" y="265.5">PA</text>
<text x="258.3" y="265.5">15201</text>
</g>
<g font-size="2.2" fill="#000040">
<text x="331.3" y="253.4">SIZE</text>
<text x="401.6" y="253.4">REV</text>
<text x="411.7" y="253.4">VER</text>
<text x="24.1" y="262.1">HEBI</text>
<text x="24.1" y="259.5">THE</text>
<text x="29.9" y="259.5">INFORMATION</text>
<text x="30.9" y="262.1">ROBOTICS,</text>
<text x="44.3" y="262.1">INC.</text>
<text x="46.3" y="259.5">CONTAINED</text>
<text x="51.9" y="262.1">ANY</text>
<text x="57.7" y="262.1">REPRODUCTION</text>
<text x="60.3" y="259.5">IN</text>
<text x="64.1" y="259.5">THIS</text>
<text x="70.5" y="259.5">DRAWING</text>
<text x="76.7" y="262.1">IN</text>
<text x="80.5" y="262.1">PART</text>
<text x="82.1" y="259.5">IS</text>
<text x="85.7" y="259.5">THE</text>
<text x="87.7" y="262.1">OR</text>
<text x="91.5" y="259.5">SOLE</text>
<text x="92.4" y="262.1">WHOLE</text>
<text x="98.8" y="259.5">PROPERTY</text>
<text x="101.6" y="262.1">WITHOUT</text>
<text x="112.1" y="259.5">OF</text>
<text x="327.9" y="262.8">SCALE:</text>
<text x="385" y="263">SHEET</text>
<text x="24.1" y="264.7">WRITTEN</text>
<text x="34.9" y="264.7">PERMISSION</text>
<text x="50" y="264.7">IS</text>
<text x="53.6" y="264.7">PROHIBITED.</text>
<text x="403.8" y="264.5">OF</text>
</g>
</svg>
